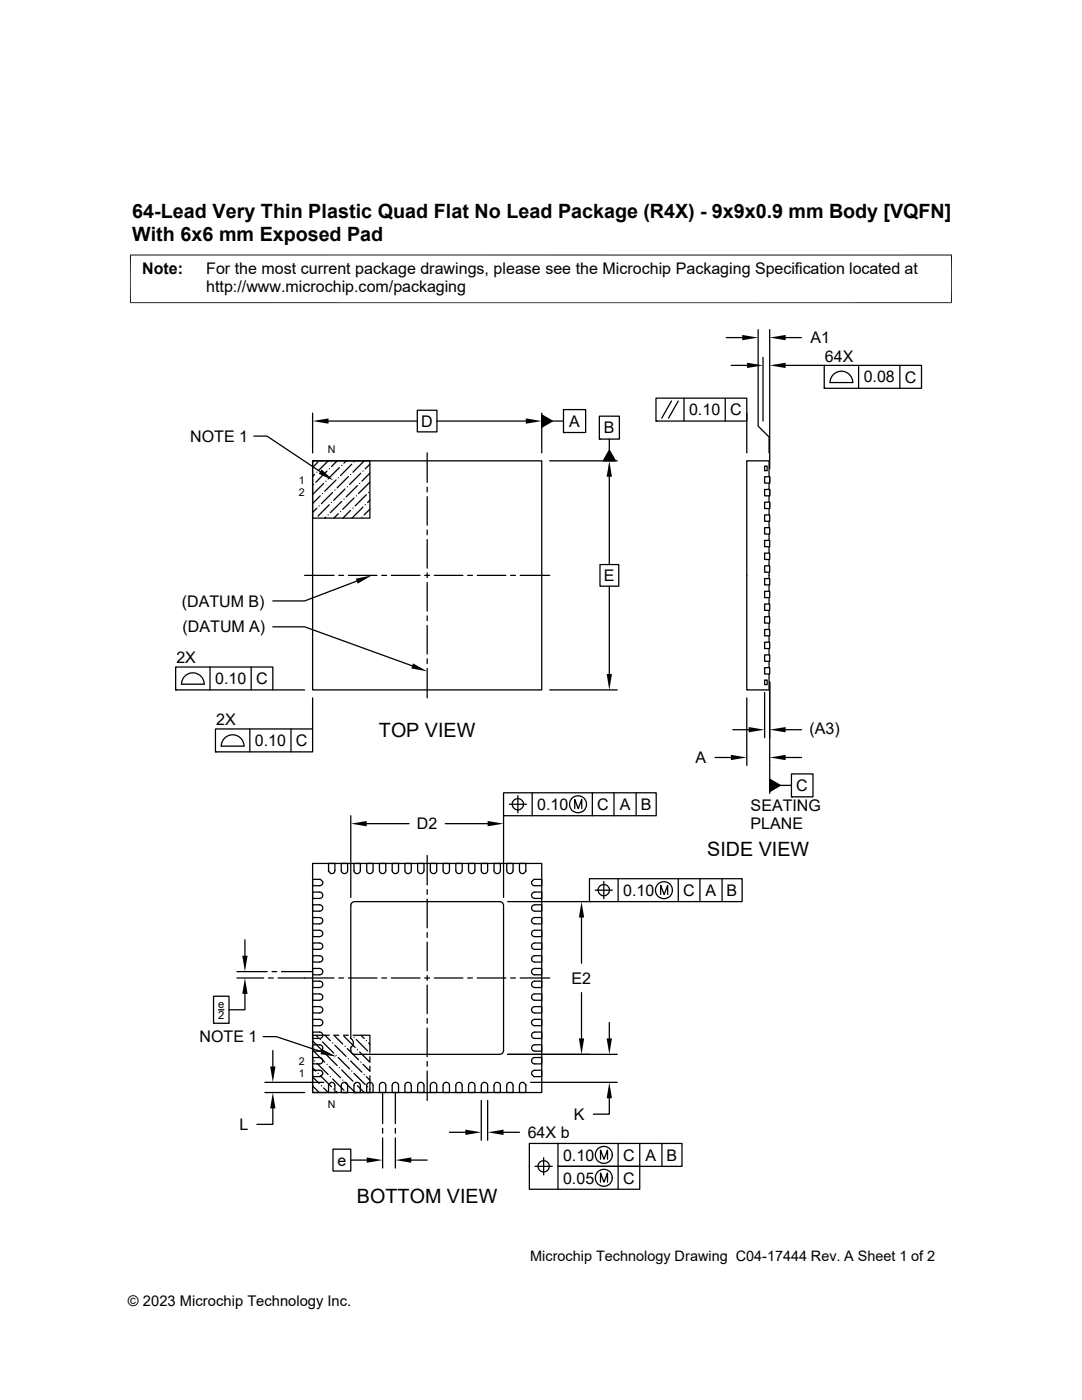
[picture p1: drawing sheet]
<svg xmlns="http://www.w3.org/2000/svg" width="216mm" height="279mm" viewBox="0 0 216 279" stroke-linecap="round" stroke-linejoin="round" font-family="sans-serif">
<g fill="none" stroke="#000" stroke-width=".25">
<path d="M130.9 79.5h18.1v4.5h-18.1zM136.5 79.5v4.5M144.7 79.5v4.5M144.9 67.4h3.2M145.9 72.9h3.2M151.3 65.8v19.2l2.2 2.2v3.2M152.3 71.3v12.7M153.6 65.8v27.8M156.8 67.4h3.1M156.8 72.9h7.7M164.5 72.9h19.4v4.6h-19.4zM164.5 77.5h.1"/>
<path d="M166.4 74.6a2.27 2.27 0 0 1 2.4-.3 2.27 2.27 0 0 1 1.4 2h-4.6l.2-.9zM171.3 72.9v4.6M179.6 72.9v4.6M50.7 87h2.6l10.6 7.1M62.4 92h11.4v11.4h-11.4zM62.4 92h45.7v45.7h-45.7zM62.4 82.4v8M62.5 96.7h.1M62.8 94.7l-.4 .4M63.2 94.2h.1M63.5 92.2l-1.1 1.1M63.9 99l-1.5 1.5"/>
<path d="M64.3 98.5h.1M64.6 96.5l-2.2 2.2M65 96h.1M65.3 94l-2.3 2.2M65.5 92l-1.8 1.8M65.6 84h17.7M65.7 93.6h.1M66.4 98.3l-2.3 2.2M66.8 97.8h.1M67.1 95.8l-2.3 2.2M67.3 92l-1.2 1.1M67.5 95.4h.1"/>
<path d="M67.7 93.3l-2.2 2.3M68.2 92.9h.1M68.6 99.6h.1M68.8 97.6l-2.2 2.2M69.1 92l-.5 .4M69.3 97.2h.1M69.5 95.1l-2.2 2.3M70 94.7h.1M70.2 92.6l-2.3 2.3M70.6 99.4l-2.2 2.2M70.6 92.2h.1M71.1 99h.1"/>
<path d="M71.3 96.9l-2.2 2.3M71.8 96.5h.1M72 94.4l-2.3 2.3M72.4 94h.1M72.7 92l-2.3 2.2M73.1 98.7l-2.2 2.3M73.6 98.3h.1M73.8 96.2l-2.3 2.3M73.8 99.8l-.5 .5M73.8 94.4l-1.6 1.6M73.8 92.6l-.9 1M83.3 81.9h3.9v4.3h-3.9z"/>
<path d="M85.2 90.4v5.9M85.2 97.2v1M85.2 99.1v5.7M87.2 84h17.7M108.1 82.8l2.1 1.2-2.1 1.3zM108.1 82.4v8M109.7 92h13.5M110.2 84h2.2M112.4 81.7h4.5v4.6h-4.5zM112.4 86.3h.1M119.6 83.1h4v4.5h-4zM119.6 87.6h.1"/>
<path d="M121.6 95.1v17.6M121.6 89.9l1.2 2.1h-2.4zM121.6 87.6v2.3M130.9 84h.1M134 80l-2 3.5M135.3 80l-1.9 3.5M149 82.4v8M152.6 93h.5v.9h-.5zM152.6 97.7h1v1.3h-1zM152.6 95.1h1v1.3h-1zM153.5 95.1v-3.1h-4.5v45.7h4.5v-3.2M153.5 96.4v1.3"/>
<path d="M153.5 99v1.2M153.6 95.1v1.3M153.6 97.7v1.3M60.8 114.8h5.9M63.2 101.4l-.8 .9M63.7 101h.1M65 103.2l-.2 .2M65.5 102.8h.1M65.7 100.7l-2.2 2.3M66.1 100.3h.1M67.5 102.5l-.9 .9M67.6 114.8h1"/>
<path d="M67.9 102.1h.1M68.2 100.1l-2.3 2.2M69.5 114.8h5.7M70 101.9l-1.6 1.5M70.4 101.4h.1M71.2 116l-10.4 3.9h-6.4M72.2 103.2h.1M72.4 101.2l-2.2 2.2M72.9 100.7h.1M73.8 101.6l-1.1 1.2M76.2 114.8h.9M78.1 114.8h5.7"/>
<path d="M84.8 114.8h.9M85.2 105.8v.9M85.2 107.7v5.7M85.2 114.3v1M85.2 116.2v5.8M86.7 114.8h5.7M93.3 114.8h1M95.2 114.8h5.7M101.9 114.8h.9M103.8 114.8h5.9M119.7 112.7h3.8v4.3h-3.8zM121.6 117v17.5"/>
<path d="M152.6 118h1v1.3h-1zM152.6 115.5h1v1.2h-1zM152.6 112.9h1v1.3h-1zM152.6 110.4h1v1.3h-1zM152.6 107.8h1v1.3h-1zM152.6 105.3h1v1.3h-1zM152.6 102.8h1v1.2h-1zM152.6 100.2h1v1.3h-1zM153.5 101.5v1.3M153.5 104v1.3M153.5 106.6v1.2M153.5 109.1v1.3"/>
<path d="M153.5 111.7v1.2M153.5 114.2v1.3M153.5 116.7v1.3M153.5 119.3v1.2M153.6 100.2v1.3M35.1 133.1h19.3v4.6h-19.3zM35.1 137.7h.1M37 134.8a2.27 2.27 0 0 1 2.4-.3 2.27 2.27 0 0 1 1.3 2h-4.5l.2-.9zM41.9 133.1v4.6M50.1 133.1v4.6M54.4 125.1h6.4l21.5 7.8M54.4 137.7h6.4"/>
<path d="M62.4 139.3v6.2M85.2 122.9v1M85.2 124.8v5.7M85.2 131.5v.9M85.2 133.4v5.9M109.7 137.7h13.5M149 139.3v13.5M152.6 135.7h.5v.9h-.5zM152.6 133.2h1v1.3h-1zM152.6 130.7h1v1.3h-1zM152.6 128.2h1v1.2h-1zM152.6 125.6h1v1.3h-1z"/>
<path d="M152.6 123.1h1v1.3h-1zM152.6 120.5h1v1.3h-1zM152.6 138.2v9M153.5 121.8v1.3M153.5 124.4v1.2M153.5 126.9v1.3M153.5 129.4v1.3M153.5 132v1.2M153.6 136.1v22.2M43 145.5h19.4v4.6h-19.4zM43 150.1h.1M44.9 147.2a2.27 2.27 0 0 1 2.5-.3 2.27 2.27 0 0 1 1.3 2h-4.5l.2-.9z"/>
<path d="M49.8 145.5v4.6M58.1 145.5v4.6M100.5 158.2h30.4v4.6h-30.4zM103.3 158.8v3.4M106.2 158.2v4.6M118.2 158.2v4.6M122.5 158.2v4.6M126.9 158.2v4.6M142.7 151.2h3.1M146.2 145.6h3.2M153.6 155.5l2.1 1.2-2.1 1.3zM155.7 156.7h2.2"/>
<path d="M156.8 151.2h3.1M156.8 145.6h3.1M157.9 154.5h4.3v4.5h-4.3zM157.9 159h.1M62.4 172.3h45.7v45.7h-45.7zM62.4 178h1.4a.63 .63 0 0 1 .6 .7 .63 .63 0 0 1-.6 .6h-1.4zM64.4 175.9a.64 .64 0 0 1-.6 .9h-1.4v-1.3h1.5l.5 .4M66 174.3l-.4-.5v-1.5h1.2v1.4a.64 .64 0 0 1-.8 .6M68.1 172.3h1.3v1.4a.63 .63 0 0 1-.7 .6 .63 .63 0 0 1-.6-.6zM70 162.8v16.3M70.6 172.3h1.3v1.4a.63 .63 0 0 1-.6 .6 .63 .63 0 0 1-.7-.6zM73.2 164.4h8.4"/>
<path d="M73.2 172.3h1.2v1.4a.63 .63 0 0 1-.6 .6 .63 .63 0 0 1-.6-.6zM75.7 172.3h1.3v1.4a.63 .63 0 0 1-.7 .6 .63 .63 0 0 1-.6-.6zM78.3 172.3h1.2v1.4a.63 .63 0 0 1-.6 .6 .63 .63 0 0 1-.6-.6zM80.8 172.3h1.3v1.4a.63 .63 0 0 1-.7 .6 .63 .63 0 0 1-.6-.6zM83.3 172.3h1.3v1.4a.63 .63 0 0 1-.6 .6 .63 .63 0 0 1-.7-.6zM85.2 170.7v5.9M85.2 177.5v1M85.2 179.5v5.7M85.9 172.3h1.2v1.4a.63 .63 0 0 1-.6 .6 .63 .63 0 0 1-.6-.6zM88.4 172.3h1.3v1.4a.63 .63 0 0 1-.7 .6 .63 .63 0 0 1-.6-.6zM88.8 164.4h8.5M91 172.3h1.2v1.4a.63 .63 0 0 1-.6 .6 .63 .63 0 0 1-.6-.6z"/>
<path d="M93.5 172.3h1.3v1.4a.63 .63 0 0 1-.7 .6 .63 .63 0 0 1-.6-.6zM96 172.3h1.3v1.4a.63 .63 0 0 1-.6 .6 .63 .63 0 0 1-.7-.6zM98.6 172.3h1.2v1.4a.63 .63 0 0 1-.6 .6 .63 .63 0 0 1-.6-.6zM100.5 162.8v16.3M100.5 162.8h.1M101.1 172.3h1.3v1.4a.63 .63 0 0 1-.7 .6 .63 .63 0 0 1-.6-.6zM101.3 179.9h16.3M101.6 160.5h3.5M104.5 174.3l.4-.5v-1.5h-1.2v1.4a.64 .64 0 0 0 .8 .6M106.3 178.2l.4-.2h1.4v1.3h-1.4a.63 .63 0 0 1-.6-.4 .63 .63 0 0 1 .2-.7zM106.5 175.5h1.6v1.3h-1.4a.64 .64 0 0 1-.6-.9zM114.7 161.4v-1.8l.7 1.8 .7-1.8v1.8"/>
<path d="M117.6 175.4h30.5v4.5h-30.5zM117.6 179.9h.1M118.8 177.7h3.4M119.3 177.7a1.14 1.14 0 0 1 1.6-1.2 1.14 1.14 0 0 1 .4 1.9 1.14 1.14 0 0 1-1.9-.3v-.4M120.5 175.9v3.5M123.3 175.4v4.5M131.8 178.5v-1.8l.7 1.8 .7-1.8v1.8M135.3 175.4v4.5M139.7 175.4v4.5M144.1 175.4v4.5M42.6 198.8h3.1v5.4h-3.1zM47.3 193.9h6"/>
<path d="M47.3 195.2h5.3M48.9 198.4v3.1h-3.2M48.9 187.6v3.1M53.6 195.2h.9M54.3 193.9h.9M55.5 195.2h11.2M56.2 193.9h6M62.4 198.4h1.4a.63 .63 0 0 1 .6 .6 .63 .63 0 0 1-.6 .6h-1.4zM62.4 195.8h1.4a.63 .63 0 0 1 .6 .6 .63 .63 0 0 1-.6 .7h-1.4zM62.4 193.3h1.4a.63 .63 0 0 1 .6 .6 .63 .63 0 0 1-.6 .6h-1.4zM62.4 190.7h1.4a.63 .63 0 0 1 .6 .7 .63 .63 0 0 1-.6 .6h-1.4zM62.4 188.2h1.4a.63 .63 0 0 1 .6 .6 .63 .63 0 0 1-.6 .7h-1.4z"/>
<path d="M62.4 185.7h1.4a.63 .63 0 0 1 .6 .6 .63 .63 0 0 1-.6 .6h-1.4zM62.4 183.1h1.4a.63 .63 0 0 1 .6 .6 .63 .63 0 0 1-.6 .7h-1.4zM62.4 180.6h1.4a.63 .63 0 0 1 .6 .6 .63 .63 0 0 1-.6 .6h-1.4zM67.6 195.2h1M69.5 195.2h5.7M76.2 195.2h.9M78.1 195.2h5.7M84.8 195.2h.9M85.2 186.1v1M85.2 188v5.7M85.2 194.7v.9M85.2 196.6v5.7"/>
<path d="M86.7 195.2h5.7M93.3 195.2h1M95.2 195.2h5.7M101.9 195.2h.9M103.8 195.2h5.9M106.3 180.8l.4-.2h1.4v1.2h-1.4a.63 .63 0 0 1-.6-.3 .63 .63 0 0 1 .2-.7zM106.3 183.3l.4-.2h1.4v1.3h-1.4a.63 .63 0 0 1-.6-.4 .63 .63 0 0 1 .2-.7zM106.3 185.8l.4-.1h1.4v1.2h-1.4a.63 .63 0 0 1-.6-.4 .63 .63 0 0 1 .2-.7zM106.3 188.4l.4-.2h1.4v1.3h-1.4a.63 .63 0 0 1-.6-.4 .63 .63 0 0 1 .2-.7zM106.3 190.9l.4-.2h1.4v1.3h-1.4a.63 .63 0 0 1-.6-.4 .63 .63 0 0 1 .2-.7zM106.3 193.5l.4-.2h1.4v1.2h-1.4a.63 .63 0 0 1-.6-.3 .63 .63 0 0 1 .2-.7zM106.3 196l.4-.2h1.4v1.3h-1.4a.63 .63 0 0 1-.6-.4 .63 .63 0 0 1 .2-.7z"/>
<path d="M106.3 198.5l.4-.1h1.4v1.2h-1.4a.63 .63 0 0 1-.6-.4 .63 .63 0 0 1 .2-.7zM116 183.1v9.1M116 198.1v9.1M43.6 201.5h1.1M52.5 206.9h2.6l9 3M52.9 218h7.9M52.9 216h11.7M54.4 209.7v3.1M62.4 216.7l1.3 1.3M62.4 214.9l1.3 1.3M62.4 211.1h1.4a.63 .63 0 0 1 .6 .6 .63 .63 0 0 1-.6 .6h-1.4zM62.4 208.5h1.4a.63 .63 0 0 1 .6 .6 .63 .63 0 0 1-.6 .7h-1.4z"/>
<path d="M62.4 206h1.4a.63 .63 0 0 1 .6 .6 .63 .63 0 0 1-.6 .6h-1.4zM62.4 203.4h1.4a.63 .63 0 0 1 .6 .7 .63 .63 0 0 1-.6 .6h-1.4zM62.4 200.9h1.4a.63 .63 0 0 1 .6 .6 .63 .63 0 0 1-.6 .7h-1.4zM62.4 213.1l.6 .7M62.4 207.7l1.7 1.8M62.4 210.9v1M62.4 212.8v1M62.4 214.7v3.3h3.3M62.5 209.7l2.3 2.3M62.8 211.7h.1M63.1 206.6l.4 .4M63.2 212.2l2.3 2.2"/>
<path d="M63.5 214.2h.1M63.9 214.7l2.2 2.2M63.9 207.5h.1M64.1 216.7h.1M64.3 207.9l2.3 2.3M64.4 214.4l-.5 .5h-1.5v-1.3h1.4a.64 .64 0 0 1 .6 .8M64.6 217.1l.9 .9M64.6 209.9h.1M64.8 206.6l1.1 1.1M65 210.4l2.3 2.2M65.3 212.4h.1M65.6 216.5l.4-.5a.64 .64 0 0 1 .8 .6v1.4h-1.2z"/>
<path d="M65.7 212.9l2.2 2.2M65.7 206.6h-3.3v3.4M65.9 214.9h.1M66.4 215.3l2.2 2.3M66.4 208.2h.1M66.6 217.4h.1M66.7 218h.9M66.8 208.6l2.3 2.2M67.1 217.8l.2 .2M67.1 210.6h.1M67.5 211.1l2.2 2.2M67.6 206.6h-1l1.8 1.8"/>
<path d="M67.7 213.1h.1M68.2 213.5l2.2 2.3M68.3 216.2a.63 .63 0 0 1 .7-.1 .63 .63 0 0 1 .4 .5v1.4h-1.3v-1.4zM68.4 215.6h.1M68.6 218h.9M68.6 206.6h.9M68.6 206.8l2.3 2.2M68.8 216l2.1 2M68.8 208.8h.1M69.1 218h.1M69.3 209.3l2.2 2.2M69.5 211.3h.1"/>
<path d="M70 211.7l2.2 2.3M70 207.2a1.03 1.03 0 0 1 0 1.8l.1 1.1 .7 .3h28.9l.4-.1 .4-.6v-29l-.1-.4-.7-.4h-28.9l-.5 .2-.3 .6v26.6M70.2 213.8h.1M70.5 206.6h3.3v3.4M70.6 214.2l2.3 2.3M70.6 207h.1M70.8 216.2a.63 .63 0 0 1 .7-.1 .63 .63 0 0 1 .4 .5v1.4h-1.3v-1.4zM70.9 216.2h.1M71.1 207.5l2.2 2.2M71.3 216.7l1.4 1.3M71.3 209.5h.1M71.8 209.9l2 2.1"/>
<path d="M72 212h.1M72 206.6l.7 .6M72.4 212.4l1.4 1.4M72.7 214.4h.1M73.1 214.9l.7 .7M73.1 207.7h.1M73.3 216.9h.1M73.4 216.2a.63 .63 0 0 1 .7-.1 .63 .63 0 0 1 .3 .5v1.4h-1.2v-1.4zM73.6 208.2l.2 .2M73.8 217.4h.1M73.8 210.2h.1M73.8 214.7v3.3h-3.3"/>
<path d="M73.8 210.9v1M73.8 212.8v1M75.9 216.2a.63 .63 0 0 1 .7-.1 .63 .63 0 0 1 .4 .5v1.4h-1.3v-1.4zM76.3 218.2v6M78.4 216.2a.63 .63 0 0 1 .7-.1 .63 .63 0 0 1 .4 .5v1.4h-1.2v-1.4zM78.9 218.2v6M81 216.2a.63 .63 0 0 1 .7-.1 .63 .63 0 0 1 .4 .5v1.4h-1.3v-1.4zM83.5 216.2a.63 .63 0 0 1 .7-.1 .63 .63 0 0 1 .4 .5v1.4h-1.3v-1.4zM85.2 203.3v.9M85.2 205.2v5.7M85.2 211.8v1M85.2 213.7v5.9"/>
<path d="M86.1 216.2a.63 .63 0 0 1 .7-.1 .63 .63 0 0 1 .3 .5v1.4h-1.2v-1.4zM88.6 216.2a.63 .63 0 0 1 .7-.1 .63 .63 0 0 1 .4 .5v1.4h-1.3v-1.4zM91.1 216.2a.63 .63 0 0 1 .7-.1 .63 .63 0 0 1 .4 .5v1.4h-1.2v-1.4zM93.7 216.2a.63 .63 0 0 1 .7-.1 .63 .63 0 0 1 .4 .5v1.4h-1.3v-1.4zM96 219.6v8M96.2 216.2a.63 .63 0 0 1 .7-.1 .63 .63 0 0 1 .4 .5v1.4h-1.3v-1.4zM97.3 219.6v8M98.8 216.2a.63 .63 0 0 1 .7-.1 .63 .63 0 0 1 .3 .5v1.4h-1.2v-1.4zM101.3 216.2a.63 .63 0 0 1 .7-.1 .63 .63 0 0 1 .4 .5v1.4h-1.3v-1.4zM101.3 210.4h21.9M103.9 216.1l.6-.1 .4 .5v1.5h-1.2v-1.4zM105.9 216h17.3"/>
<path d="M106.2 213.8l.5-.2h1.4v1.3l-1.6-.1-.4-.4zM106.3 201.1l.4-.2h1.4v1.3h-1.4a.63 .63 0 0 1-.6-.4 .63 .63 0 0 1 .2-.7zM106.3 203.6l.4-.2h1.4v1.3h-1.4a.63 .63 0 0 1-.6-.4 .63 .63 0 0 1 .2-.7zM106.3 206.2l.4-.2h1.4v1.2h-1.4a.63 .63 0 0 1-.6-.3 .63 .63 0 0 1 .2-.7zM106.3 208.7l.4-.2h1.4v1.3h-1.4a.63 .63 0 0 1-.6-.4 .63 .63 0 0 1 .2-.7zM106.3 211.2l.4-.1h1.4v1.2h-1.4a.63 .63 0 0 1-.6-.4 .63 .63 0 0 1 .2-.7zM121.6 219.2v3.2h-3.2M121.6 204.1v3.1M54.4 221.2v3.2h-3.1M66.4 229.3h3.6v4.4h-3.6zM70 231.5h3.2M76.3 225.2v.9"/>
<path d="M76.3 227.1v6M78.9 225.2v.9M78.9 227.1v6M82.1 231.5h3.1M89.7 226h3.2M100.5 226h3.2M106.8 232.8h3.4M108.5 231.1v3.4M109.6 232.8a1.13 1.13 0 0 1-1.6 .9 1.13 1.13 0 0 1-.3-1.8 1.13 1.13 0 0 1 1.8 .4l.1 .5M111.3 228.2v4.6h16.4v4.5h-22.1v-9.1h30.5v4.6h-24.8v4.5M119.8 231.4v-1.9l.7 1.9 .7-1.9v1.9M119.8 235.9v-1.8l.7 1.8 .7-1.8v1.8"/>
<path d="M123.3 228.2v9.1M127.7 228.2v4.6M132.1 228.2v4.6"/>
<circle cx="103.4" cy="160.5" r="1.13"/>
<circle cx="115.3" cy="160.5" r="1.69"/>
<circle cx="132.5" cy="177.7" r="1.69"/>
<circle cx="120.5" cy="230.5" r="1.69"/>
<circle cx="120.5" cy="235.1" r="1.69"/>
</g>
<g fill="#000">
<path d="M148.1 66.8l3.2 .6-3.2 .5zM149.1 72.4l3.2 .5-3.2 .5zM153.6 67.4l3.2-.6v1.1zM153.6 72.9l3.2-.5v1zM64.2 93.7l2.3 2.2-2.9-1.3zM62.4 84l3.2-.5v1.1zM104.9 83.5l3.2 .5-3.2 .6zM108.1 82.8l2.1 1.2-2.1 1.3zM121.6 92l.5 3.1h-1zM121.6 89.9l1.2 2.1h-2.4zM71 115.5l3.1-.6-2.7 1.6zM82.4 132.4l2.8 1.6-3.1-.6z"/>
<path d="M121.1 134.5h1l-.5 3.2zM145.8 150.6l3.2 .6-3.2 .5zM149.4 145.1l3.2 .5-3.2 .6zM153.6 155.5l2.1 1.2-2.1 1.3zM153.6 151.2l3.2-.6v1.1zM153.6 145.6l3.2-.5v1.1zM70 164.4l3.2-.5v1zM97.3 163.9l3.2 .5-3.2 .5zM48.3 190.7h1.1l-.5 3.2zM48.9 195.2l.5 3.2h-1.1zM116 179.9l.6 3.2h-1.1zM53.9 212.8h1.1l-.6 3.2z"/>
<path d="M64.3 209.4l2.8 1.5-3.2-.5zM115.5 207.2h1.1l-.6 3.2zM121.1 207.2h1l-.5 3.2zM121.6 216l.5 3.2h-1zM54.4 218l.6 3.2h-1.1zM73.2 231l3.1 .5-3.1 .6zM78.9 231.5l3.2-.5v1.1zM92.9 225.4l3.1 .6-3.1 .5zM97.3 226l3.2-.6v1.1z"/>
</g>
<path d="M26 50.8v9.7M189.9 50.8v9.7M189.9 50.9h-164M25.9 60.4h164" fill="none" stroke="#000" stroke-width=".2"/>
<g font-size="3.9">
<text x="26.4" y="43.5">64-Lead Very Thin Plastic Quad Flat No Lead Package (R4X) - 9x9x0.9 mm Body [VQFN]</text>
<text x="26.4" y="48.1">With 6x6 mm Exposed Pad</text>
<text x="75.6" y="147">TOP VIEW</text>
<text x="141.1" y="170.8">SIDE VIEW</text>
<text x="71.2" y="240.1">BOTTOM VIEW</text>
</g>
<g font-size="3.2">
<text x="28.4" y="54.7">Note:</text>
<text x="41.1" y="58.3">http://www.microchip.com/packaging</text>
<text x="41.1" y="54.7">For the most current package drawings, please see the Microchip Packaging Specification located at</text>
<text x="161.7" y="68.5">A1</text>
<text x="164.6" y="72.2">64X</text>
<text x="172.3" y="76.3">0.08</text>
<text x="180.6" y="76.3">C</text>
<text x="137.5" y="82.9">0.10</text>
<text x="145.7" y="82.9">C</text>
<text x="37.9" y="88.2">NOTE 1</text>
<text x="84.1" y="85.2">D</text>
<text x="113.6" y="85.2">A</text>
<text x="120.5" y="86.5">B</text>
<text x="120.5" y="116">E</text>
<text x="36.3" y="121.1">(DATUM B)</text>
<text x="36.4" y="126.2">(DATUM A)</text>
<text x="35.2" y="132.3">2X</text>
<text x="42.9" y="136.5">0.10</text>
<text x="51.1" y="136.5">C</text>
<text x="43.1" y="144.7">2X</text>
<text x="50.9" y="148.9">0.10</text>
<text x="59.1" y="148.9">C</text>
<text x="161.5" y="146.4">(A3)</text>
<text x="138.7" y="152.3">A</text>
<text x="107.2" y="161.6">0.10</text>
<text x="119.2" y="161.6">C</text>
<text x="123.7" y="161.6">A</text>
<text x="127.8" y="161.6">B</text>
<text x="149.8" y="161.8">SEATING</text>
<text x="158.9" y="157.9">C</text>
<text x="83.2" y="165.5">D2</text>
<text x="149.8" y="165.5">PLANE</text>
<text x="124.4" y="178.8">0.10</text>
<text x="136.3" y="178.8">C</text>
<text x="140.8" y="178.8">A</text>
<text x="145" y="178.8">B</text>
<text x="114" y="196.3">E2</text>
<text x="39.8" y="208">NOTE 1</text>
<text x="47.8" y="225.5">L</text>
<text x="105.3" y="227.1">64X b</text>
<text x="114.5" y="223.5">K</text>
<text x="67.3" y="232.6">e</text>
<text x="112.4" y="231.6">0.10</text>
<text x="124.3" y="231.6">C</text>
<text x="128.8" y="231.6">A</text>
<text x="133" y="231.6">B</text>
<text x="112.4" y="236.2">0.05</text>
<text x="124.3" y="236.2">C</text>
</g>
<g font-size="2.9">
<text x="105.8" y="251.7">Microchip Technology Drawing C04-17444 Rev. A Sheet 1 of 2</text>
<text x="25.5" y="260.7">© 2023 Microchip Technology Inc.</text>
</g>
<g font-size="2.2">
<text x="43.5" y="201.3">e</text>
<text x="43.6" y="203.4">2</text>
</g>
<g font-size="2.1">
<text x="65.4" y="90.4">N</text>
<text x="59.6" y="96.5">1</text>
<text x="59.6" y="99.1">2</text>
<text x="59.6" y="215">1</text>
<text x="59.6" y="212.4">2</text>
<text x="65.4" y="221.1">N</text>
</g>
</svg>
